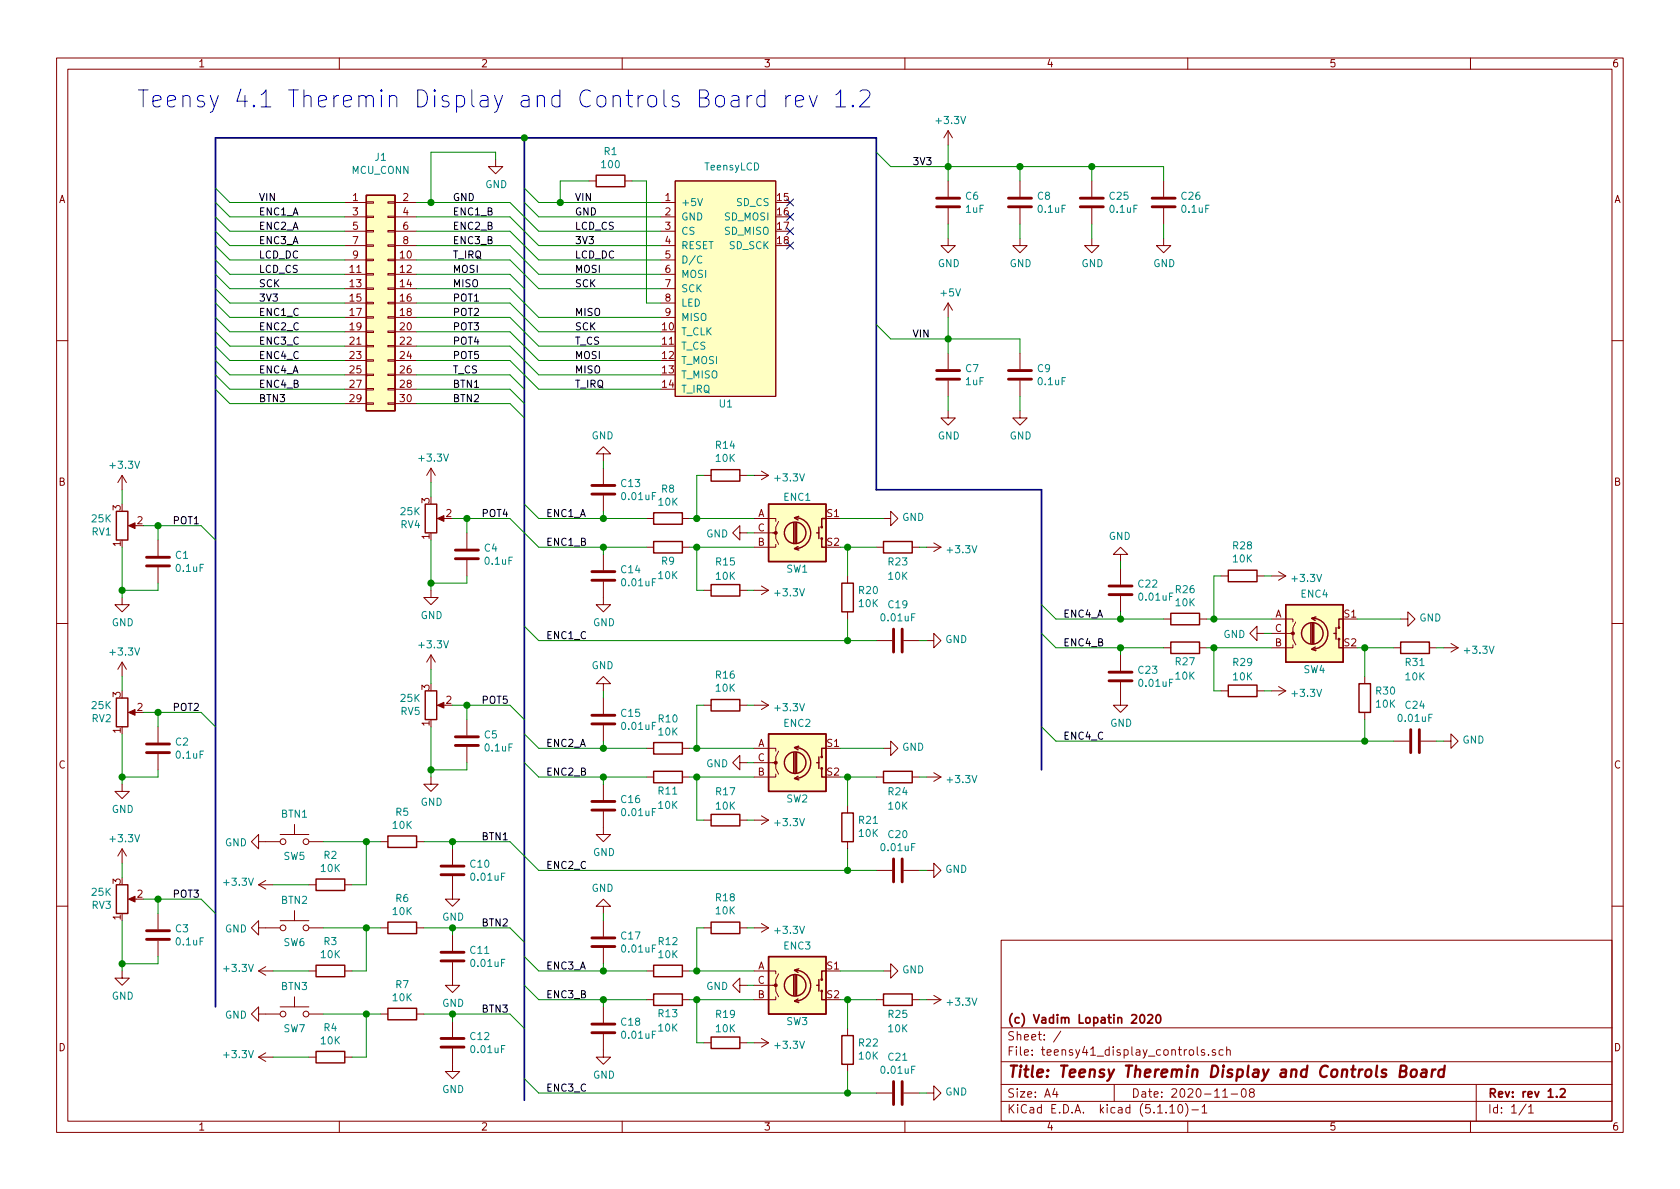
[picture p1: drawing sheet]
<svg xmlns="http://www.w3.org/2000/svg" width="297mm" height="210mm" viewBox="0 0 297 210" stroke-linecap="round" stroke-linejoin="round" font-family="sans-serif">
<g fill="none" stroke="#840000" stroke-width=".18">
<path d="M10 10.3h277v189.9h-277zM12 12.2h273v186.1h-273zM60 10.3v1.9M110 10.3v1.9M160 10.3v1.9M210 10.3v1.9M260 10.3v1.9M61 35.8h3.8M61 38.3h3.8M64.8 38.2h1.2v.3h-1.2zM64.8 35.7h1.2v.2h-1.2zM68.6 38.2h1.2v.3h-1.2z"/>
<path d="M68.6 35.7h1.2v.2h-1.2zM69.8 35.8h3.9M69.8 38.3h3.9M87.6 28.2v1.3h1.3l-1.3 1.2-1.2-1.2h1.2M104.1 32h1.3M110.5 32h1.3M116.8 35.8h2.6M116.8 38.3h2.6M119.4 32h17.8v38.1h-17.8zM167.6 23.1v2.5M167.6 32v2.8M167.6 36.8v2.8"/>
<path d="M167.6 23.1l-.7 1.3M167.6 23.1l.8 1.3M180.3 32v2.8M180.3 36.8v2.8M193 32v2.8M193 36.8v2.8M205.7 32v2.8M205.7 36.8v2.8M61 46h3.8M61 48.5h3.8M61 51h3.8M61 53.6h3.8"/>
<path d="M61 56.1h3.8M61 58.7h3.8M61 40.9h3.8M61 43.4h3.8M64.8 58.5h1.2v.3h-1.2zM64.8 56h1.2v.3h-1.2zM64.8 50.9h1.2v.3h-1.2zM64.8 48.4h1.2v.2h-1.2zM64.8 45.8h1.2v.3h-1.2zM64.8 43.3h1.2v.3h-1.2zM64.8 53.5h1.2v.2h-1.2zM64.8 40.8h1.2v.2h-1.2z"/>
<path d="M68.6 58.5h1.2v.3h-1.2zM68.6 56h1.2v.3h-1.2zM68.6 50.9h1.2v.3h-1.2zM68.6 48.4h1.2v.2h-1.2zM68.6 45.8h1.2v.3h-1.2zM68.6 43.3h1.2v.3h-1.2zM68.6 53.5h1.2v.2h-1.2zM68.6 40.8h1.2v.2h-1.2zM69.8 46h3.9M69.8 48.5h3.9M69.8 51h3.9M69.8 53.6h3.9"/>
<path d="M69.8 56.1h3.9M69.8 58.7h3.9M69.8 40.9h3.9M69.8 43.4h3.9M116.8 46h2.6M116.8 48.5h2.6M116.8 51h2.6M116.8 53.6h2.6M116.8 56.1h2.6M116.8 40.9h2.6M116.8 43.4h2.6M167.6 42.2v1.2h1.3l-1.3 1.3-1.2-1.3h1.2"/>
<path d="M167.6 53.6v2.5M167.6 53.6l-.7 1.3M167.6 53.6l.8 1.3M180.3 42.2v1.2h1.3l-1.3 1.3-1.2-1.3h1.2M193 42.2v1.2h1.3l-1.3 1.3-1.2-1.3h1.2M205.7 42.2v1.2h1.3l-1.3 1.3-1.2-1.3h1.2M10 60.2h2M61 61.2h3.8M61 63.7h3.8M61 66.3h3.8M61 68.8h3.8M61 71.4h3.8"/>
<path d="M64.8 61.1h1.2v.2h-1.2zM64.8 63.6h1.2v.3h-1.2zM64.8 66.2h1.2v.2h-1.2zM64.8 68.7h1.2v.3h-1.2zM64.8 71.2h1.2v.3h-1.2zM68.6 61.1h1.2v.2h-1.2zM68.6 63.6h1.2v.3h-1.2zM68.6 66.2h1.2v.2h-1.2zM68.6 68.7h1.2v.3h-1.2zM68.6 71.2h1.2v.3h-1.2zM69.8 61.2h3.9M69.8 63.7h3.9"/>
<path d="M69.8 66.3h3.9M69.8 68.8h3.9M69.8 71.4h3.9M167.6 72.6v1.3h1.3l-1.3 1.3-1.2-1.3h1.2M167.6 62.5v2.8M167.6 67.3v2.8M180.3 72.6v1.3h1.3l-1.3 1.3-1.2-1.3h1.2M180.3 62.5v2.8M180.3 67.3v2.8M285 60.2h2M21.6 84.1l-.8 1.2M21.6 84.1v2.5"/>
<path d="M21.6 84.1l.8 1.2M23.1 93h1M27.9 95.5v2.8M76.2 82.8l-.8 1.3M76.2 82.8v2.5M76.2 82.8l.8 1.3M77.7 91.7h1M82.5 94.2v2.8M82.5 99.1v2.7M106.7 80.3h1.2l-1.2-1.3-1.3 1.3h1.3v1.2M106.7 82.8v2.8M106.7 87.6v2.8"/>
<path d="M106.7 98v2.8M114.3 96.8h1.3M114.3 91.7h1.3M120.6 96.8h1.3M120.6 91.7h1.3M124.5 84.1h1.2M130.8 94.2v-1.2l-1.3 1.2 1.3 1.3v-1.3h1.3M130.8 84.1h1.3M133.3 91.7h3.9v.5M133.3 94.2h3.9v1l.5 1.1M133.3 84.1h2.6M134.6 83.3l1.3 .8"/>
<path d="M135.9 84.1l-1.3 .7M137.2 96.3v.5h-3.9M137.7 92.2l-.5 1v1h-.5M154.9 96.8h1.3M156.2 91.7h1.3v-1.3l1.2 1.3-1.2 1.3v-1.3M161.3 96.8h1.3M163.8 96.8h2.6M165.1 96l1.3 .8M166.4 96.8l-1.3 .7M198.1 98h1.3l-1.3-1.2-1.3 1.2h1.3v1.3M10 110.3h2M21.6 105.7v1.2h1.3l-1.3 1.3-1.3-1.3h1.3"/>
<path d="M21.6 117.1v2.5M21.6 117.1l-.8 1.3M21.6 117.1l.8 1.3M27.9 100.3v2.8M76.2 104.4v1.3h1.3l-1.3 1.2-1.3-1.2h1.3M76.2 115.8v2.6M76.2 115.8l-.8 1.3M76.2 115.8l.8 1.3M106.7 102.9v4h1.2l-1.2 1.3-1.3-1.3h1.3M124.5 104.4h1.2M130.8 104.4h1.3M133.3 104.4h2.6"/>
<path d="M134.6 103.6l1.3 .8M135.9 104.4l-1.3 .8M149.9 101.8v1.3M149.9 108.2v1.3M154.9 113.3h2.8M159.8 113.3h2.8M163.8 113.3h1.3v-1.3l1.3 1.3-1.3 1.2v-1.2M198.1 100.6v2.8M198.1 105.4v2.8M198.1 115.8v2.8M205.7 109.5h1.3M205.7 114.5h1.3"/>
<path d="M212.1 109.5h1.3M212.1 114.5h1.3M215.9 101.8h1.3M222.2 112v-1.3l-1.2 1.3 1.2 1.3v-1.3h1.3M222.2 101.8h1.3M224.8 109.5h3.8v.5M224.8 112h3.8v1l.5 1M224.8 101.8h2.5M226.1 101.1l1.2 .7M227.3 101.8l-1.2 .8M228.6 114v.5h-3.8M229.1 110l-.5 1v1h-.5"/>
<path d="M241.3 119.6v1.3M246.4 114.5h1.2M247.6 109.5h1.3v-1.3l1.3 1.3-1.3 1.2v-1.2M252.7 114.5h1.3M255.3 114.5h2.5M256.5 113.8l1.3 .7M257.8 114.5l-1.3 .8M285 110.3h2M21.6 138.7v1.2h1.3l-1.3 1.3-1.3-1.3h1.3M23.1 126h1M27.9 128.5v2.8M27.9 133.3v2.8"/>
<path d="M76.2 137.4v1.3h1.3l-1.3 1.2-1.3-1.2h1.3M77.7 124.7h1M82.5 127.2v2.8M82.5 132.1v2.8M106.7 120.9h1.2l-1.2-1.3-1.3 1.3h1.3v1.3M106.7 123.4v2.8M106.7 128.3v2.8M106.7 138.7v2.8M114.3 132.3h1.3M114.3 137.4h1.3M120.6 132.3h1.3M120.6 137.4h1.3"/>
<path d="M124.5 124.7h1.2M130.8 134.9v-1.3l-1.3 1.3 1.3 1.2v-1.2h1.3M130.8 124.7h1.3M133.3 132.3h3.9v.5M133.3 134.9h3.9v1l.5 1M133.3 124.7h2.6M134.6 123.9l1.3 .8M135.9 124.7l-1.3 .8M137.2 136.9v.5h-3.9M137.7 132.8l-.5 1.1v1h-.5M154.9 137.4h1.3M156.2 132.3h1.3v-1.2l1.2 1.2-1.2 1.3v-1.3"/>
<path d="M161.3 137.4h1.3M163.8 137.4h2.6M165.1 136.6l1.3 .8M166.4 137.4l-1.3 .8M198.1 120.6v4.1h1.3l-1.3 1.3-1.3-1.3h1.3M215.9 122.2h1.3M222.2 122.2h1.3M224.8 122.2h2.5M226.1 121.4l1.2 .8M227.3 122.2l-1.2 .7M241.3 126v1.2M246.4 131.1h2.8"/>
<path d="M251.2 131.1h2.8M255.3 131.1h1.2v-1.3l1.3 1.3-1.3 1.2v-1.2M21.6 150.1v2.5M21.6 150.1l-.8 1.3M21.6 150.1l.8 1.3M23.1 159h1M45.7 148.8v-1.2l-1.3 1.2 1.3 1.3v-1.3h3.8M45.7 156.5h2.6M45.7 156.5l1.3 .7M47 155.7l-1.3 .8M49.5 147.6h5.1M52.1 145.8v1.8"/>
<path d="M54.6 156.5h1.3M54.6 148.8h2.5M61 156.5h1.2M67.3 148.8h1.3M73.7 148.8h1.2M80 154.9v4.1h1.3l-1.3 1.3-1.3-1.3h1.3M80 150.1v2.8M106.7 143.5v4.1h1.2l-1.2 1.2-1.3-1.2h1.3M124.5 145h1.2M130.8 145h1.3M133.3 145h2.6M134.6 144.3l1.3 .7"/>
<path d="M135.9 145l-1.3 .8M149.9 142.5v1.3M149.9 148.8v1.3M154.9 153.9h2.8M159.8 153.9h2.8M163.8 153.9h1.3v-1.3l1.3 1.3-1.3 1.3v-1.3M10 160.2h2M21.6 171.7v1.3h1.3l-1.3 1.2-1.3-1.2h1.3M27.9 161.5v2.8M27.9 166.4v2.8M45.7 164.1v-1.3l-1.3 1.3 1.3 1.2v-1.2h3.8M45.7 179.3v-1.3l-1.3 1.3 1.3 1.3v-1.3h3.8"/>
<path d="M45.7 171.7h2.6M45.7 171.7l1.3 .8M47 170.9l-1.3 .8M49.5 162.8h5.1M49.5 178h5.1M52.1 161v1.8M52.1 176.3v1.7M54.6 171.7h1.3M54.6 164.1h2.5M54.6 179.3h2.5M61 171.7h1.2M67.3 164.1h1.3"/>
<path d="M67.3 179.3h1.3M73.7 164.1h1.2M73.7 179.3h1.2M80 170.2v4h1.3l-1.3 1.3-1.3-1.3h1.3M80 165.3v2.8M106.7 160.3h1.2l-1.2-1.3-1.3 1.3h1.3v1.2M106.7 162.8v2.8M106.7 167.6v2.8M106.7 178v2.8M114.3 171.7h1.3M114.3 176.8h1.3M120.6 171.7h1.3"/>
<path d="M120.6 176.8h1.3M124.5 164.1h1.2M130.8 174.2v-1.2l-1.3 1.2 1.3 1.3v-1.3h1.3M130.8 164.1h1.3M133.3 171.7h3.9v.5M133.3 174.2h3.9v1.1l.5 1M133.3 164.1h2.6M134.6 163.3l1.3 .8M135.9 164.1l-1.3 .7M137.2 176.3v.5h-3.9M137.7 172.2l-.5 1v1h-.5M154.9 176.8h1.3"/>
<path d="M156.2 171.7h1.3v-1.3l1.2 1.3-1.2 1.3v-1.3M161.3 176.8h1.3M163.8 176.8h2.6M165.1 176l1.3 .8M166.4 176.8l-1.3 .7M177 166.3h108v32h-108zM285 160.2h2M45.7 186.9l1.3 .8M45.7 186.9h2.6M47 186.2l-1.3 .7M54.6 186.9h1.3M60 198.3v1.9"/>
<path d="M61 186.9h1.2M80 185.4v4.1h1.3l-1.3 1.2-1.3-1.2h1.3M80 180.6v2.8M106.7 182.9v4h1.2l-1.2 1.3-1.3-1.3h1.3M110 198.3v1.9M124.5 184.4h1.2M130.8 184.4h1.3M133.3 184.4h2.6M134.6 183.6l1.3 .8M135.9 184.4l-1.3 .8M149.9 181.9v1.2M149.9 188.2v1.3"/>
<path d="M154.9 193.3h2.8M159.8 193.3h2.8M160 198.3v1.9M163.8 193.3h1.3v-1.3l1.3 1.3-1.3 1.3v-1.3M177 194.8h108M177 191.8h108M177 187.8h108M177 181.8h108M186.5 192.5l-.4 1h1M186.8 193v1M187.6 182.3l-1.3 2M197 191.8v3"/>
<path d="M206.8 195.8l.5-.5v1.5M206.8 196.8h.9M208.5 195.4l.1-.1a.8 .8 0 0 1 .5 .8 .8 .8 0 0 1-.5 .7 1 1 0 0 1-.1-1.4zM209.6 195.1a1.71 1.71 0 0 1 0 2.3M210 198.3v1.9M210.7 196.3h1.2M211.7 185.1v1.3l.2 .2M212.5 195.8l.5-.5v1.5M212.5 196.8h.9M213 185.7l-.4-.1-.2 .2 .1 .2 .5 .2v.3h-.6M213.7 186.5v.1M214.9 185.7l-.4-.1-.2 .2 .1 .2 .5 .2v.3h-.6"/>
<path d="M216.2 194h.8M216.3 185.7l-.5-.1-.3 .3 .1 .6 .2 .1 .5-.1M216.9 185.7l.2-.1 .3 .1 .1 .9M216.9 185.1v1.5M217.7 193.5h1.1M219.6 192.7l.4-.2a.94 .94 0 0 1 0 1.5 .82 .82 0 0 1-.4-1.3zM221.2 193.2l-.3-.3 .1-.2 .2-.2 .4 .1 .2 .2-.1 .2-.6 .2a.48 .48 0 0 0-.1 .7l.2 .1 .5-.1a.48 .48 0 0 0-.1-.7h-.1M260 198.3v1.9M261 191.8v6.5M269.8 195.2l-1.2 2M270.3 195.8l.4-.5v1.5M270.3 196.8h.8"/>
<circle cx="50" cy="148.8" r=".51"/>
<circle cx="54.1" cy="148.8" r=".51"/>
<circle cx="50" cy="179.3" r=".51"/>
<circle cx="50" cy="164.1" r=".51"/>
<circle cx="54.1" cy="179.3" r=".51"/>
<circle cx="54.1" cy="164.1" r=".51"/>
</g>
<path d="M201.7 179.5l.2-.1a.8 .8 0 0 1 .5 .8 .8 .8 0 0 1-.5 .7 1 1 0 0 1-.2-1.4zM202.9 179.6l.3-.2h.3l.3 .5-.9 1h.9M204.5 179.6l.2-.2a.81 .81 0 0 1 .6 .6 .81 .81 0 0 1-.3 .8l-.1 .1a.79 .79 0 0 1-.4-1.3zM275.9 192.7l.2-.2h.4l.2 .5-.9 1h.9" fill="none" stroke="#840000" stroke-width=".3"/>
<path d="M247.6 189.4h.6a.5 .5 0 0 0 .5-.4 .5 .5 0 0 0-.3-.6h-.7l-.3 2h.8a.53 .53 0 0 0 .5-.5 .53 .53 0 0 0-.5-.5M249.7 189.2a.51 .51 0 0 1 .8 .3l-.1 .6a.54 .54 0 0 1-.5 .4 .54 .54 0 0 1-.5-.4l.1-.6zM251.4 189.2h.8l-.1 1.2M252.2 189.6l-.6 .1a.4 .4 0 0 0-.4 .3 .4 .4 0 0 0 .3 .4l.6-.1M253.3 189.1l-.2 1.3M253.8 189.1a.54 .54 0 0 0-.6 .4M255.3 189.2a.68 .68 0 0 0-.9 .3v.8l.2 .1 .6-.1M255.4 188.4l-.2 2" fill="none" stroke="#840000" stroke-width=".41"/>
<g fill="none" stroke="#840000" stroke-width=".25">
<path d="M64.8 34.5h5v38.1h-5zM105.4 31h5.1v2h-5.1zM20.6 90.4h2v5.1h-2zM75.2 89.1h2v5.1h-2zM115.6 90.7h5v2h-5zM115.6 95.8h5v2h-5zM125.7 83.1h5.1v2h-5.1zM135.9 89.1h10.1v10.2h-10.1zM140.3 92.5v3.5M140.6 91.5a2.74 2.74 0 0 1 2.7 2.8 2.74 2.74 0 0 1-2.7 2.7M140.6 92.5v3.5M140.8 92.5v3.5"/>
<path d="M141.1 96.6l-.6 .4 .7 .3M141.2 91.3l-.7 .3 .6 .3M144.4 94.2h.4M144.8 93.2v2M145.3 95.2v1.6h.7M146 91.7h-.7v1.5M156.2 95.8h5.1v2h-5.1zM125.7 103.4h5.1v2h-5.1zM148.8 103.1h2.1v5.1h-2.1zM207 108.5h5.1v2h-5.1zM207 113.5h5.1v2.1h-5.1zM217.2 100.8h5v2.1h-5z"/>
<path d="M227.3 106.9h10.2v10.2h-10.2zM231.8 110.2v3.6M232 109.3a2.74 2.74 0 0 1 2.8 2.8 2.74 2.74 0 0 1-2.8 2.7M232 110.2v3.6M232.3 110.2v3.6M232.5 114.4l-.6 .4 .8 .3M232.7 109.1l-.8 .2 .6 .4M235.8 112h.4M236.2 111v2M236.7 113v1.5h.8M237.5 109.5h-.8v1.5M247.6 113.5h5.1v2.1h-5.1z"/>
<path d="M20.6 123.4h2v5.1h-2zM75.2 122.2h2v5h-2zM115.6 131.3h5v2h-5zM115.6 136.4h5v2h-5zM125.7 123.7h5.1v2h-5.1zM135.9 129.8h10.1v10.1h-10.1zM140.3 133.1v3.5M140.6 132.2a2.74 2.74 0 0 1 2.7 2.7 2.74 2.74 0 0 1-2.7 2.8M140.6 133.1v3.5M140.8 133.1v3.5M141.1 137.3l-.6 .4 .7 .2M141.2 131.9l-.7 .3 .6 .4"/>
<path d="M144.4 134.9h.4M144.8 133.9v2M145.3 135.9v1.5h.7M146 132.3h-.7v1.6M156.2 136.4h5.1v2h-5.1zM217.2 121.2h5v2h-5zM240.3 120.9h2v5.1h-2zM20.6 156.5h2v5h-2zM55.9 155.4h5.1v2.1h-5.1zM68.6 147.8h5.1v2.1h-5.1zM125.7 144h5.1v2h-5.1zM148.8 143.8h2.1v5h-2.1z"/>
<path d="M55.9 170.7h5.1v2h-5.1zM68.6 163.1h5.1v2h-5.1zM68.6 178.3h5.1v2h-5.1zM115.6 175.8h5v2h-5zM115.6 170.7h5v2h-5zM125.7 163.1h5.1v2h-5.1zM135.9 169.2h10.1v10.1h-10.1zM140.3 172.5v3.5M140.6 171.5a2.74 2.74 0 0 1 2.7 2.8 2.74 2.74 0 0 1-2.7 2.7M140.6 172.5v3.5M140.8 172.5v3.5M141.1 176.7l-.6 .3 .7 .3"/>
<path d="M141.2 171.3l-.7 .3 .6 .4M144.4 174.2h.4M144.8 173.2v2.1M145.3 175.3v1.5h.7M146 171.7h-.7v1.5M156.2 175.8h5.1v2h-5.1zM55.9 185.9h5.1v2.1h-5.1zM125.7 183.4h5.1v2h-5.1zM148.8 183.1h2.1v5.1h-2.1z"/>
<circle cx="140.6" cy="94.2" r="1.9"/>
<circle cx="145.3" cy="95.2" r=".13"/>
<circle cx="145.3" cy="93.2" r=".13"/>
<circle cx="232" cy="112" r="1.9"/>
<circle cx="236.7" cy="113" r=".13"/>
<circle cx="236.7" cy="111" r=".13"/>
<circle cx="140.6" cy="134.9" r="1.9"/>
<circle cx="145.3" cy="133.9" r=".13"/>
<circle cx="145.3" cy="135.9" r=".13"/>
<circle cx="140.6" cy="174.2" r="1.9"/>
<circle cx="145.3" cy="175.3" r=".13"/>
<circle cx="145.3" cy="173.2" r=".13"/>
</g>
<g fill="none" stroke="#840000" stroke-width=".51">
<path d="M165.6 36.6h4.1M165.6 35h4.1M178.3 36.6h4.1M178.3 35h4.1M191 36.6h4.1M191 35h4.1M203.7 36.6h4.1M203.7 35h4.1M165.6 67.1h4.1M165.6 65.5h4.1M178.3 67.1h4.1M178.3 65.5h4.1"/>
<path d="M25.9 98.5h4.1M80.5 98.8h4.1M80.5 97.3h4.1M104.6 87.4h4.1M104.6 85.8h4.1M25.9 100.1h4.1M104.6 102.6h4.1M104.6 101.1h4.1M158 111.2v4.1M159.5 111.2v4.1M196.1 118.9h4.1M196.1 105.2h4.1"/>
<path d="M196.1 103.6h4.1M25.9 133.1h4.1M25.9 131.6h4.1M80.5 131.8h4.1M80.5 130.3h4.1M104.6 128h4.1M104.6 126.5h4.1M196.1 120.4h4.1M249.4 129v4.1M251 129v4.1M78 154.7h4M78 153.2h4"/>
<path d="M104.6 143.3h4.1M104.6 141.7h4.1M158 151.9v4.1M159.5 151.9v4.1M25.9 166.1h4.1M25.9 164.6h4.1M78 169.9h4M78 168.4h4M104.6 167.4h4.1M104.6 165.9h4.1M78 185.2h4M78 183.6h4"/>
<path d="M104.6 182.6h4.1M104.6 181.1h4.1M158 191.3v4M159.5 191.3v4"/>
</g>
<g fill="#ffffc2" stroke="#ffffc2" stroke-width=".18">
<path d="M135.9 89.1h10.1v10.2h-10.1z"/>
<path d="M64.8 34.5h5v38.1h-5z"/>
<path d="M119.4 32h17.8v38.1h-17.8z"/>
<path d="M135.9 129.8h10.1v10.1h-10.1z"/>
<path d="M227.3 106.9h10.2v10.2h-10.2z"/>
<path d="M135.9 169.2h10.1v10.1h-10.1z"/>
</g>
<g fill="#840000" stroke="#840000" stroke-width=".18">
<path d="M22.7 126l1.2-.5v1z"/>
<path d="M22.7 159l1.2-.5v1z"/>
<path d="M77.3 91.7l1.2-.5v1z"/>
<path d="M77.3 124.7l1.2-.5v1z"/>
<path d="M22.7 93l1.2-.5v1z"/>
<circle cx="137.2" cy="94.2" r=".25"/>
<circle cx="137.2" cy="134.9" r=".25"/>
<circle cx="228.6" cy="112" r=".25"/>
<circle cx="137.2" cy="174.2" r=".25"/>
</g>
<path d="M123.4 35.1l.4 1.3 .4-1.3M124.1 45.4a.6 .6 0 0 0-.8 .4 .6 .6 0 0 0 .6 .7l.2-.1" fill="none" stroke="#008484" stroke-width=".18"/>
<path d="M92.7 24.4v170.2M184.1 136.1v-49.5h-29.2v-62.2h-116.8v153.6" fill="none" stroke="#000084" stroke-width=".3"/>
<g fill="none" stroke="#008400" stroke-width=".18">
<path d="M38.1 33.3l2.5 2.5h20.4M38.1 35.8l2.5 2.5h20.4M38.1 38.3l2.5 2.6h20.4M73.7 35.8h16.5l5 5.1h21.6M73.7 38.3h16.5l5 5.1h21.6M87.6 28.2v-1.3h-11.4v8.9M92.7 33.3l2.5 2.5h21.6M92.7 35.8l2.5 2.5h21.6M104.1 32h-5v3.8M111.8 32h2.5v21.6h2.5M154.9 26.9l2.6 2.6h48.2v2.5M167.6 25.6v6.4"/>
<path d="M167.6 39.6v2.6M180.3 29.5v2.5M180.3 39.6v2.6M193 29.5v2.5M193 39.6v2.6M205.7 39.6v2.6M38.1 58.7l2.5 2.5h20.4M38.1 46l2.5 2.5h20.4M38.1 56.1l2.5 2.6h20.4M38.1 53.6l2.5 2.5h20.4M38.1 48.5l2.5 2.5h20.4M38.1 40.9l2.5 2.5h20.4"/>
<path d="M38.1 43.4l2.5 2.6h20.4M38.1 51l2.5 2.6h20.4M73.7 56.1h16.5l5 5.1h21.6M73.7 58.7h16.5l5 5h21.6M73.7 48.5h16.5l2.5 2.5M73.7 43.4h16.5l5 5.1h21.6M73.7 53.6h16.5l5 5.1h21.6M73.7 51h16.5l5 5.1h21.6M73.7 40.9h16.5l5 5.1h21.6M73.7 46h16.5l5 5h21.6M154.9 57.4l2.6 2.5h22.8v2.6M167.6 56.1v6.4"/>
<path d="M38.1 61.2l2.5 2.5h20.4M38.1 63.7l2.5 2.6h20.4M38.1 66.3l2.5 2.5h20.4M38.1 68.8l2.5 2.6h20.4M73.7 61.2h16.5l5 5.1h21.6M73.7 63.7h16.5l5 5.1h21.6M73.7 66.3h16.5l2.5 2.5M73.7 68.8h16.5l2.5 2.6M73.7 71.4h16.5l2.5 2.5M167.6 70.1v2.5M180.3 70.1v2.5M21.6 86.6v2.5"/>
<path d="M21.6 96.8v8.9M25.4 93h10.2l2.5 2.5M27.9 93v2.5M76.2 85.3v2.6M76.2 95.5v8.9M80 91.7h10.2l5 5.1h19.1M82.5 91.7v2.5M92.7 89.1l2.5 2.6h19.1M106.7 81.5v1.3M106.7 90.4v1.3M106.7 96.8v1.2M121.9 96.8h11.4"/>
<path d="M121.9 91.7h11.4M123.2 96.8v7.6h1.3M124.5 84.1h-1.3v7.6M132.1 84.1h1.2M132.1 94.2h1.2M148.6 96.8h6.3M148.6 91.7h7.6M149.9 96.8v5M162.6 96.8h1.2M198.1 99.3v1.3M21.6 119.6v2.6M27.9 103.1v1.3h-6.3"/>
<path d="M76.2 118.4v2.5M82.5 101.8v1.3h-6.3M92.7 110.7l2.5 2.6h59.7M132.1 104.4h1.2M149.9 109.5v3.8M162.6 113.3h1.2M184.1 106.9l2.6 2.6h19M184.1 112l2.6 2.5h19M198.1 108.2v1.3M198.1 114.5v1.3M213.4 109.5h11.4M213.4 114.5h11.4"/>
<path d="M214.6 114.5v7.7h1.3M215.9 101.8h-1.3v7.7M223.5 112h1.3M223.5 101.8h1.3M240 109.5h7.6M240 114.5h6.4M241.3 114.5v5.1M254 114.5h1.3M21.6 129.8v8.9M25.4 126h10.2l2.5 2.5M27.9 136.1v1.3h-6.3M27.9 126v2.5"/>
<path d="M76.2 128.5v8.9M80 124.7h10.2l2.5 2.5M82.5 124.7v2.5M82.5 134.9v1.2h-6.3M92.7 129.8l2.5 2.5h19.1M92.7 134.9l2.5 2.5h19.1M106.7 122.2v1.2M106.7 131.1v1.2M106.7 137.4v1.3M121.9 132.3h11.4M121.9 137.4h11.4M123.2 137.4v7.6h1.3"/>
<path d="M124.5 124.7h-1.3v7.6M132.1 124.7h1.2M132.1 134.9h1.2M148.6 132.3h7.6M148.6 137.4h6.3M149.9 137.4v5.1M162.6 137.4h1.2M184.1 128.5l2.6 2.6h59.7M223.5 122.2h1.3M241.3 127.2v3.9M254 131.1h1.3M21.6 152.6v2.6"/>
<path d="M25.4 159h10.2l2.5 2.5M27.9 159v2.5M48.3 156.5h6.3M57.1 148.8h10.2M64.8 148.8v7.7h-2.6M74.9 148.8h15.3l5 5.1h59.7M80 148.8v1.3M132.1 145h1.2M149.9 150.1v3.8M162.6 153.9h1.2M21.6 162.8v8.9M27.9 169.2v1.2h-6.3"/>
<path d="M48.3 171.7h6.3M57.1 164.1h10.2M57.1 179.3h10.2M64.8 164.1v7.6h-2.6M64.8 179.3v7.6h-2.6M74.9 164.1h15.3l2.5 2.5M74.9 179.3h15.3l2.5 2.6M80 164.1v1.2M80 179.3v1.3M92.7 174.2l2.5 2.6h19.1M92.7 169.2l2.5 2.5h19.1M106.7 161.5v1.3"/>
<path d="M106.7 170.4v1.3M106.7 176.8v1.2M121.9 176.8h11.4M121.9 171.7h11.4M123.2 176.8v7.6h1.3M124.5 164.1h-1.3v7.6M132.1 164.1h1.2M132.1 174.2h1.2M148.6 176.8h6.3M148.6 171.7h7.6M149.9 176.8v5.1M162.6 176.8h1.2"/>
<path d="M48.3 186.9h6.3M92.7 190.7l2.5 2.6h59.7M132.1 184.4h1.2M149.9 189.5v3.8M162.6 193.3h1.2"/>
</g>
<path d="M132.1 16.9v2M132.9 16.9a.77 .77 0 0 0-.8 .6M135.2 17l-.2-.1h-.6l-.4 .3-.2 .3v.8l.3 .4 .3 .2h.6l.2-.2M135.2 15.9v3M138.9 16.9v2M139.8 16.9a.77 .77 0 0 0-.9 .6M140.7 17.9l1.4-.3-.2-.6-.2-.1h-.6l-.3 .1-.1 .3v1.2l.1 .2 .3 .2h.6l.2-.2M143.1 16.9l.7 2 .7-2M147.8 16.8l.6-.5 .2-.4v3M147.8 18.9h1.7M150.8 18.6l.1 .1-.1 .2-.2-.2 .2-.1v.3M152.1 16.2l.4-.3h.7a.8 .8 0 0 1 .4 1.3l-1.7 1.7h1.9" fill="none" stroke="#0000c2" stroke-width=".18"/>
<g fill="#008400" stroke="#008400" stroke-width=".25">
<circle cx="27.9" cy="159" r=".51"/>
<circle cx="180.3" cy="29.5" r=".51"/>
<circle cx="64.8" cy="164.1" r=".51"/>
<circle cx="99.1" cy="35.8" r=".51"/>
<circle cx="76.2" cy="35.8" r=".51"/>
<circle cx="193" cy="29.5" r=".51"/>
<circle cx="64.8" cy="179.3" r=".51"/>
<circle cx="80" cy="179.3" r=".51"/>
<circle cx="64.8" cy="148.8" r=".51"/>
<circle cx="106.7" cy="137.4" r=".51"/>
<circle cx="149.9" cy="96.8" r=".51"/>
<circle cx="21.6" cy="104.4" r=".51"/>
<circle cx="106.7" cy="91.7" r=".51"/>
<circle cx="149.9" cy="113.3" r=".51"/>
<circle cx="214.6" cy="114.5" r=".51"/>
<circle cx="214.6" cy="109.5" r=".51"/>
<circle cx="123.2" cy="132.3" r=".51"/>
<circle cx="123.2" cy="137.4" r=".51"/>
<circle cx="149.9" cy="137.4" r=".51"/>
<circle cx="106.7" cy="96.8" r=".51"/>
<circle cx="106.7" cy="132.3" r=".51"/>
<circle cx="149.9" cy="153.9" r=".51"/>
<circle cx="149.9" cy="193.3" r=".51"/>
<circle cx="106.7" cy="171.7" r=".51"/>
<circle cx="123.2" cy="171.7" r=".51"/>
<circle cx="106.7" cy="176.8" r=".51"/>
<circle cx="123.2" cy="176.8" r=".51"/>
<circle cx="149.9" cy="176.8" r=".51"/>
<circle cx="198.1" cy="109.5" r=".51"/>
<circle cx="27.9" cy="93" r=".51"/>
<circle cx="80" cy="164.1" r=".51"/>
<circle cx="80" cy="148.8" r=".51"/>
<circle cx="21.6" cy="137.4" r=".51"/>
<circle cx="27.9" cy="126" r=".51"/>
<circle cx="92.7" cy="24.4" r=".51"/>
<circle cx="21.6" cy="170.4" r=".51"/>
<circle cx="76.2" cy="103.1" r=".51"/>
<circle cx="82.6" cy="91.7" r=".51"/>
<circle cx="241.3" cy="131.1" r=".51"/>
<circle cx="76.2" cy="136.1" r=".51"/>
<circle cx="123.2" cy="96.8" r=".51"/>
<circle cx="82.6" cy="124.7" r=".51"/>
<circle cx="198.1" cy="114.5" r=".51"/>
<circle cx="167.6" cy="29.5" r=".51"/>
<circle cx="241.3" cy="114.5" r=".51"/>
<circle cx="167.6" cy="59.9" r=".51"/>
<circle cx="123.2" cy="91.7" r=".51"/>
</g>
<path d="M139.1 35.2l1.2 1.2M139.1 37.7l1.2 1.3M140.3 35.2l-1.2 1.2M140.3 37.7l-1.2 1.3M139.1 40.3l1.2 1.2M139.1 42.8l1.2 1.2M140.3 40.3l-1.2 1.2M140.3 42.8l-1.2 1.2" fill="none" stroke="#000084" stroke-width=".18"/>
<text font-size="4.2" fill="#0000c2" x="24.1" y="19">Teensy 4.1 Theremin Display and Controls Board rev 1.2</text>
<text font-size="2.8" fill="#840000" x="178" y="190.5">Title: Teensy Theremin Display and Controls Board</text>
<g font-size="2.1" fill="#840000">
<text x="178" y="184">Sheet: /</text>
<text x="178" y="181">(c) Vadim Lopatin 2020</text>
<text x="178" y="186.7">File: teensy41_display_controls.sch</text>
<text x="178" y="196.9">KiCad E.D.A. kicad (5.1.10)-1</text>
<text x="178" y="194.1">Size: A4</text>
<text x="200" y="194.1">Date: 2020-11-08</text>
<text x="263" y="194.1">Rev: rev 1.2</text>
<text x="263" y="196.9">Id: 1/1</text>
</g>
<g font-size="1.8" fill="#840000">
<text x="35" y="11.9">1</text>
<text x="85" y="11.9">2</text>
<text x="135" y="11.9">3</text>
<text x="185" y="11.9">4</text>
<text x="235" y="11.9">5</text>
<text x="285" y="11.9">6</text>
<text x="10.4" y="35.9">A</text>
<text x="62.4" y="35.6">1</text>
<text x="71.3" y="35.6">2</text>
<text x="117.6" y="35.6">1</text>
<text x="137.5" y="35.6">15</text>
<text x="285.4" y="35.9">A</text>
<text x="62.4" y="38.1">3</text>
<text x="62.4" y="40.6">5</text>
<text x="71.3" y="38.1">4</text>
<text x="71.3" y="40.6">6</text>
<text x="117.6" y="38.1">2</text>
<text x="117.6" y="40.6">3</text>
<text x="137.5" y="38.1">16</text>
<text x="137.5" y="40.6">17</text>
<text x="62.4" y="43.2">7</text>
<text x="62.4" y="45.7">9</text>
<text x="70.8" y="45.7">10</text>
<text x="71.3" y="43.2">8</text>
<text x="117.6" y="43.2">4</text>
<text x="117.6" y="45.7">5</text>
<text x="137.5" y="43.2">18</text>
<text x="61.9" y="48.3">11</text>
<text x="61.9" y="50.8">13</text>
<text x="61.9" y="53.3">15</text>
<text x="70.8" y="48.3">12</text>
<text x="70.8" y="50.8">14</text>
<text x="70.8" y="53.3">16</text>
<text x="117.6" y="48.3">6</text>
<text x="117.6" y="50.8">7</text>
<text x="117.6" y="53.3">8</text>
<text x="61.9" y="55.9">17</text>
<text x="61.9" y="58.4">19</text>
<text x="70.8" y="55.9">18</text>
<text x="70.8" y="58.4">20</text>
<text x="117.1" y="58.4">10</text>
<text x="117.6" y="55.9">9</text>
<text x="61.9" y="61">21</text>
<text x="61.9" y="63.5">23</text>
<text x="70.8" y="61">22</text>
<text x="70.8" y="63.5">24</text>
<text x="117.1" y="61">11</text>
<text x="117.1" y="63.5">12</text>
<text x="61.9" y="66">25</text>
<text x="61.9" y="68.6">27</text>
<text x="61.9" y="71.1">29</text>
<text x="70.8" y="66">26</text>
<text x="70.8" y="68.6">28</text>
<text x="70.8" y="71.1">30</text>
<text x="117.1" y="66">13</text>
<text x="117.1" y="68.6">14</text>
<text x="10.4" y="85.9">B</text>
<text x="75.9" y="89" transform="rotate(-90 75.9 89)">3</text>
<text x="285.4" y="85.9">B</text>
<text x="21.3" y="90.3" transform="rotate(-90 21.3 90.3)">3</text>
<text x="24.3" y="92.7">2</text>
<text x="75.9" y="95.3" transform="rotate(-90 75.9 95.3)">1</text>
<text x="78.9" y="91.4">2</text>
<text x="134" y="91.4">A</text>
<text x="134" y="94">C</text>
<text x="146.3" y="91.4">S1</text>
<text x="21.3" y="96.6" transform="rotate(-90 21.3 96.6)">1</text>
<text x="134" y="96.5">B</text>
<text x="146.3" y="96.5">S2</text>
<text x="225.4" y="109.2">A</text>
<text x="225.4" y="111.8">C</text>
<text x="237.7" y="109.2">S1</text>
<text x="225.4" y="114.3">B</text>
<text x="237.7" y="114.3">S2</text>
<text x="21.3" y="123.3" transform="rotate(-90 21.3 123.3)">3</text>
<text x="24.3" y="125.7">2</text>
<text x="75.9" y="122" transform="rotate(-90 75.9 122)">3</text>
<text x="78.9" y="124.5">2</text>
<text x="21.3" y="129.6" transform="rotate(-90 21.3 129.6)">1</text>
<text x="75.9" y="128.4" transform="rotate(-90 75.9 128.4)">1</text>
<text x="10.4" y="135.9">C</text>
<text x="134" y="132.1">A</text>
<text x="134" y="137.2">B</text>
<text x="134" y="134.6">C</text>
<text x="146.3" y="132.1">S1</text>
<text x="146.3" y="137.2">S2</text>
<text x="285.4" y="135.9">C</text>
<text x="21.3" y="156.3" transform="rotate(-90 21.3 156.3)">3</text>
<text x="24.3" y="158.7">2</text>
<text x="21.3" y="162.7" transform="rotate(-90 21.3 162.7)">1</text>
<text x="134" y="171.4">A</text>
<text x="134" y="174">C</text>
<text x="146.3" y="171.4">S1</text>
<text x="134" y="176.5">B</text>
<text x="146.3" y="176.5">S2</text>
<text x="10.4" y="185.9">D</text>
<text x="285.4" y="185.9">D</text>
<text x="35" y="199.9">1</text>
<text x="85" y="199.9">2</text>
<text x="135" y="199.9">3</text>
<text x="185" y="199.9">4</text>
<text x="235" y="199.9">5</text>
<text x="285" y="199.9">6</text>
</g>
<g font-size="1.8" fill="#008484">
<text x="165.7" y="21.9">+3.3V</text>
<text x="66.3" y="28.4">J1</text>
<text x="106.5" y="29.7">100</text>
<text x="106.8" y="27.4">R1</text>
<text x="62.2" y="30.8">MCU_CONN</text>
<text x="85.8" y="33.3">GND</text>
<text x="124.6" y="30.1">TeensyLCD</text>
<text x="170.8" y="35.3">C6</text>
<text x="183.5" y="35.3">C8</text>
<text x="196.2" y="35.3">C25</text>
<text x="208.9" y="35.3">C26</text>
<text x="120.4" y="36.4">+5V</text>
<text x="120.4" y="39">GND</text>
<text x="120.4" y="41.5">CS</text>
<text x="128.2" y="39">SD_MOSI</text>
<text x="128.2" y="41.5">SD_MISO</text>
<text x="130.3" y="36.4">SD_CS</text>
<text x="170.8" y="37.6">1uF</text>
<text x="183.6" y="37.6">0.1uF</text>
<text x="196.3" y="37.6">0.1uF</text>
<text x="209" y="37.6">0.1uF</text>
<text x="120.4" y="44.1">RESET</text>
<text x="120.4" y="46.6">D/C</text>
<text x="129" y="44.1">SD_SCK</text>
<text x="165.8" y="47.2">GND</text>
<text x="178.5" y="47.2">GND</text>
<text x="191.2" y="47.2">GND</text>
<text x="203.9" y="47.2">GND</text>
<text x="120.4" y="49.1">MOSI</text>
<text x="120.4" y="51.7">SCK</text>
<text x="166.4" y="52.4">+5V</text>
<text x="120.4" y="59.3">T_CLK</text>
<text x="120.4" y="54.2">LED</text>
<text x="120.4" y="56.8">MISO</text>
<text x="120.4" y="61.8">T_CS</text>
<text x="120.4" y="64.4">T_MOSI</text>
<text x="170.8" y="65.8">C7</text>
<text x="183.5" y="65.8">C9</text>
<text x="120.4" y="66.9">T_MISO</text>
<text x="120.4" y="69.5">T_IRQ</text>
<text x="170.8" y="68.1">1uF</text>
<text x="183.6" y="68.1">0.1uF</text>
<text x="104.6" y="77.7">GND</text>
<text x="127.2" y="72.1">U1</text>
<text x="165.8" y="77.7">GND</text>
<text x="178.5" y="77.7">GND</text>
<text x="19.6" y="82.9">+3.3V</text>
<text x="74.2" y="81.6">+3.3V</text>
<text x="126.6" y="79.4">R14</text>
<text x="126.6" y="81.7">10K</text>
<text x="109.9" y="86.1">C13</text>
<text x="110.1" y="88.4">0.01uF</text>
<text x="116.5" y="89.4">10K</text>
<text x="117" y="87.1">R8</text>
<text x="137.2" y="85.1">+3.3V</text>
<text x="138.6" y="88.6">ENC1</text>
<text x="16.3" y="94.7">RV1</text>
<text x="16.3" y="92.4">25K</text>
<text x="70.9" y="93.4">RV4</text>
<text x="70.9" y="91.1">25K</text>
<text x="124.9" y="95">GND</text>
<text x="159.5" y="92.1">GND</text>
<text x="196" y="95.5">GND</text>
<text x="31.1" y="98.8">C1</text>
<text x="31.2" y="101.1">0.1uF</text>
<text x="85.7" y="97.6">C4</text>
<text x="85.9" y="99.9">0.1uF</text>
<text x="109.9" y="101.4">C14</text>
<text x="117" y="99.9">R9</text>
<text x="126.6" y="100">R15</text>
<text x="139.1" y="101.3">SW1</text>
<text x="157.1" y="100">R23</text>
<text x="167.7" y="97.8">+3.3V</text>
<text x="218.1" y="97.1">R28</text>
<text x="218.1" y="99.5">10K</text>
<text x="110.1" y="103.7">0.01uF</text>
<text x="116.5" y="102.4">10K</text>
<text x="126.6" y="102.5">10K</text>
<text x="137.2" y="105.5">+3.3V</text>
<text x="151.9" y="105">R20</text>
<text x="151.9" y="107.4">10K</text>
<text x="157.1" y="102.5">10K</text>
<text x="157.1" y="107.6">C19</text>
<text x="201.3" y="103.9">C22</text>
<text x="201.5" y="106.2">0.01uF</text>
<text x="207.9" y="104.9">R26</text>
<text x="207.9" y="107.2">10K</text>
<text x="228.6" y="102.9">+3.3V</text>
<text x="230" y="105.7">ENC4</text>
<text x="19.8" y="110.7">GND</text>
<text x="74.4" y="109.5">GND</text>
<text x="104.9" y="110.7">GND</text>
<text x="156" y="109.9">0.01uF</text>
<text x="167.1" y="113.7">GND</text>
<text x="216.3" y="112.8">GND</text>
<text x="251" y="109.9">GND</text>
<text x="19.6" y="115.9">+3.3V</text>
<text x="74.2" y="114.6">+3.3V</text>
<text x="104.6" y="118.3">GND</text>
<text x="201.3" y="119.1">C23</text>
<text x="207.9" y="117.6">R27</text>
<text x="218.1" y="117.8">R29</text>
<text x="230.5" y="119">SW4</text>
<text x="248.6" y="117.8">R31</text>
<text x="259.1" y="115.6">+3.3V</text>
<text x="16.3" y="125.4">25K</text>
<text x="70.9" y="124.1">25K</text>
<text x="126.6" y="120">R16</text>
<text x="126.6" y="122.3">10K</text>
<text x="137.2" y="125.8">+3.3V</text>
<text x="201.5" y="121.5">0.01uF</text>
<text x="207.9" y="120.2">10K</text>
<text x="218.1" y="120.3">10K</text>
<text x="228.6" y="123.2">+3.3V</text>
<text x="243.4" y="122.8">R30</text>
<text x="243.4" y="125.1">10K</text>
<text x="248.6" y="120.3">10K</text>
<text x="248.6" y="125.3">C24</text>
<text x="16.3" y="127.7">RV2</text>
<text x="31.1" y="131.8">C2</text>
<text x="70.9" y="126.4">RV5</text>
<text x="85.7" y="130.6">C5</text>
<text x="109.9" y="126.8">C15</text>
<text x="110.1" y="129.1">0.01uF</text>
<text x="116.5" y="127.8">R10</text>
<text x="116.5" y="130.1">10K</text>
<text x="138.6" y="128.5">ENC2</text>
<text x="196.3" y="128.5">GND</text>
<text x="247.4" y="127.7">0.01uF</text>
<text x="258.6" y="131.5">GND</text>
<text x="31.2" y="134.2">0.1uF</text>
<text x="85.9" y="132.9">0.1uF</text>
<text x="124.9" y="135.7">GND</text>
<text x="159.5" y="132.8">GND</text>
<text x="19.8" y="143.8">GND</text>
<text x="74.4" y="142.5">GND</text>
<text x="109.9" y="142">C16</text>
<text x="116.5" y="140.5">R11</text>
<text x="116.5" y="143">10K</text>
<text x="126.6" y="140.6">R17</text>
<text x="126.6" y="143.2">10K</text>
<text x="139.1" y="141.9">SW2</text>
<text x="157.1" y="140.6">R24</text>
<text x="157.1" y="143.2">10K</text>
<text x="167.7" y="138.5">+3.3V</text>
<text x="19.6" y="148.9">+3.3V</text>
<text x="39.8" y="149.7">GND</text>
<text x="49.8" y="144.6">BTN1</text>
<text x="69.5" y="146.6">10K</text>
<text x="70" y="144.3">R5</text>
<text x="110.1" y="144.3">0.01uF</text>
<text x="137.2" y="146.1">+3.3V</text>
<text x="151.9" y="145.7">R21</text>
<text x="151.9" y="148">10K</text>
<text x="157.1" y="148.2">C20</text>
<text x="50.2" y="152.1">SW5</text>
<text x="56.8" y="154.2">10K</text>
<text x="57.3" y="151.9">R2</text>
<text x="83.2" y="153.4">C10</text>
<text x="83.4" y="155.7">0.01uF</text>
<text x="104.9" y="151.4">GND</text>
<text x="156" y="150.5">0.01uF</text>
<text x="167.1" y="154.4">GND</text>
<text x="16.3" y="160.7">RV3</text>
<text x="16.3" y="158.4">25K</text>
<text x="39.8" y="156.6">+3.3V</text>
<text x="49.8" y="159.8">BTN2</text>
<text x="69.5" y="161.8">10K</text>
<text x="70" y="159.5">R6</text>
<text x="104.6" y="157.7">GND</text>
<text x="126.6" y="159.4">R18</text>
<text x="126.6" y="161.7">10K</text>
<text x="31.1" y="164.9">C3</text>
<text x="31.2" y="167.2">0.1uF</text>
<text x="39.8" y="164.9">GND</text>
<text x="50.2" y="167.3">SW6</text>
<text x="57.3" y="167.1">R3</text>
<text x="78.2" y="162.8">GND</text>
<text x="109.9" y="166.1">C17</text>
<text x="116.5" y="167.1">R12</text>
<text x="137.2" y="165.1">+3.3V</text>
<text x="138.6" y="167.9">ENC3</text>
<text x="39.8" y="171.9">+3.3V</text>
<text x="56.8" y="169.4">10K</text>
<text x="83.2" y="168.7">C11</text>
<text x="83.4" y="171">0.01uF</text>
<text x="110.1" y="168.4">0.01uF</text>
<text x="116.5" y="169.4">10K</text>
<text x="159.5" y="172.1">GND</text>
<text x="19.8" y="176.8">GND</text>
<text x="49.8" y="175.1">BTN3</text>
<text x="69.5" y="177.1">10K</text>
<text x="70" y="174.7">R7</text>
<text x="78.2" y="178">GND</text>
<text x="116.5" y="179.9">R13</text>
<text x="124.9" y="175.1">GND</text>
<text x="167.7" y="177.8">+3.3V</text>
<text x="39.8" y="180.1">GND</text>
<text x="50.2" y="182.5">SW7</text>
<text x="56.8" y="184.7">10K</text>
<text x="57.3" y="182.4">R4</text>
<text x="83.2" y="183.9">C12</text>
<text x="109.9" y="181.4">C18</text>
<text x="110.1" y="183.7">0.01uF</text>
<text x="116.5" y="182.4">10K</text>
<text x="126.6" y="180">R19</text>
<text x="126.6" y="182.5">10K</text>
<text x="137.2" y="185.5">+3.3V</text>
<text x="139.1" y="181.3">SW3</text>
<text x="151.9" y="185.1">R22</text>
<text x="157.1" y="180">R25</text>
<text x="157.1" y="182.5">10K</text>
<text x="39.8" y="187.1">+3.3V</text>
<text x="83.4" y="186.2">0.01uF</text>
<text x="104.9" y="190.7">GND</text>
<text x="151.9" y="187.4">10K</text>
<text x="156" y="189.9">0.01uF</text>
<text x="157.1" y="187.6">C21</text>
<text x="78.2" y="193.3">GND</text>
<text x="167.1" y="193.7">GND</text>
</g>
<g font-size="1.8">
<text x="161.3" y="29.2">3V3</text>
<text x="45.7" y="35.6">VIN</text>
<text x="80" y="35.6">GND</text>
<text x="101.6" y="35.6">VIN</text>
<text x="45.7" y="40.6">ENC2_A</text>
<text x="45.7" y="38.1">ENC1_A</text>
<text x="80" y="40.6">ENC2_B</text>
<text x="80" y="38.1">ENC1_B</text>
<text x="101.6" y="40.6">LCD_CS</text>
<text x="101.6" y="38.1">GND</text>
<text x="45.7" y="43.2">ENC3_A</text>
<text x="45.7" y="45.7">LCD_DC</text>
<text x="80" y="43.2">ENC3_B</text>
<text x="80" y="45.7">T_IRQ</text>
<text x="101.6" y="45.7">LCD_DC</text>
<text x="101.6" y="43.2">3V3</text>
<text x="45.7" y="48.3">LCD_CS</text>
<text x="45.7" y="50.8">SCK</text>
<text x="45.7" y="53.3">3V3</text>
<text x="80" y="50.8">MISO</text>
<text x="80" y="53.3">POT1</text>
<text x="80" y="48.3">MOSI</text>
<text x="101.6" y="48.3">MOSI</text>
<text x="101.6" y="50.8">SCK</text>
<text x="45.7" y="58.4">ENC2_C</text>
<text x="45.7" y="55.9">ENC1_C</text>
<text x="80" y="58.4">POT3</text>
<text x="80" y="55.9">POT2</text>
<text x="101.6" y="55.9">MISO</text>
<text x="101.6" y="58.4">SCK</text>
<text x="161.3" y="59.7">VIN</text>
<text x="45.7" y="63.5">ENC4_C</text>
<text x="45.7" y="61">ENC3_C</text>
<text x="80" y="63.5">POT5</text>
<text x="80" y="61">POT4</text>
<text x="101.6" y="63.5">MOSI</text>
<text x="101.6" y="61">T_CS</text>
<text x="45.7" y="71.1">BTN3</text>
<text x="45.7" y="68.6">ENC4_B</text>
<text x="45.7" y="66">ENC4_A</text>
<text x="80" y="71.1">BTN2</text>
<text x="80" y="68.6">BTN1</text>
<text x="80" y="66">T_CS</text>
<text x="101.6" y="66">MISO</text>
<text x="101.6" y="68.6">T_IRQ</text>
<text x="30.5" y="92.7">POT1</text>
<text x="85.1" y="91.4">POT4</text>
<text x="96.5" y="91.4">ENC1_A</text>
<text x="96.5" y="96.5">ENC1_B</text>
<text x="96.5" y="113">ENC1_C</text>
<text x="188" y="109.2">ENC4_A</text>
<text x="188" y="114.3">ENC4_B</text>
<text x="30.5" y="125.7">POT2</text>
<text x="85.1" y="124.5">POT5</text>
<text x="188" y="130.8">ENC4_C</text>
<text x="96.5" y="137.2">ENC2_B</text>
<text x="96.5" y="132.1">ENC2_A</text>
<text x="85.1" y="148.6">BTN1</text>
<text x="96.5" y="153.7">ENC2_C</text>
<text x="30.5" y="158.7">POT3</text>
<text x="85.1" y="163.8">BTN2</text>
<text x="96.5" y="171.4">ENC3_A</text>
<text x="85.1" y="179.1">BTN3</text>
<text x="96.5" y="176.5">ENC3_B</text>
<text x="96.5" y="193">ENC3_C</text>
</g>
</svg>
